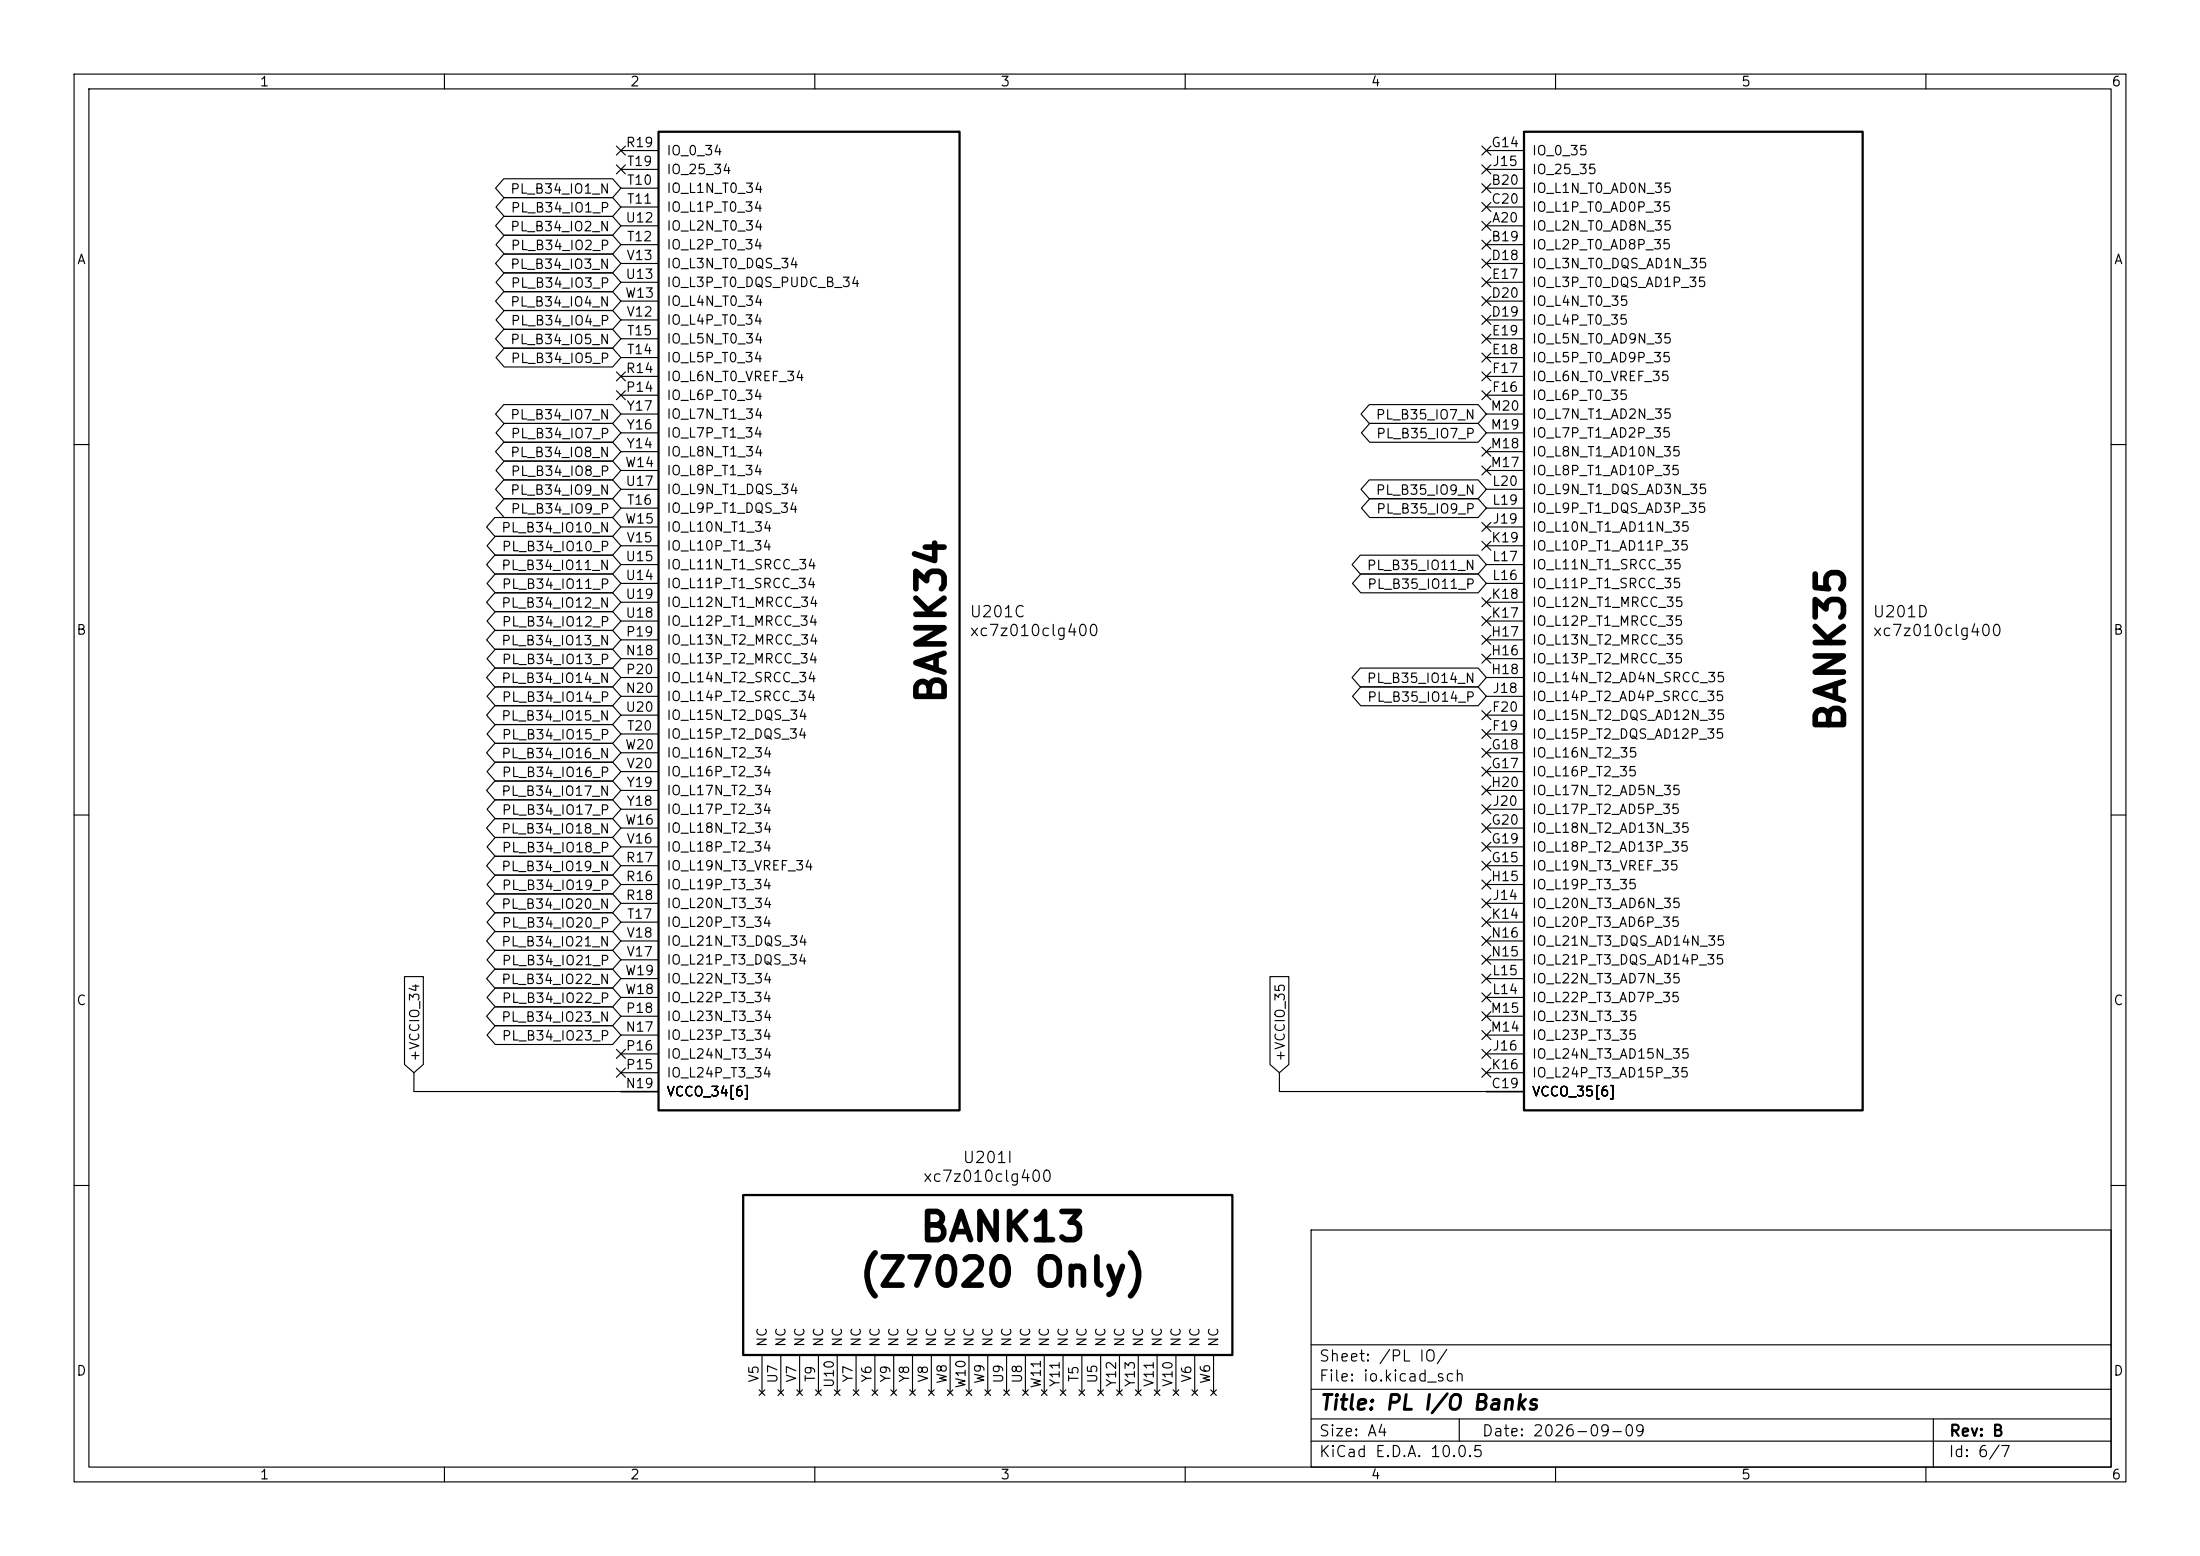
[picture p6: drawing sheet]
<svg xmlns="http://www.w3.org/2000/svg" width="297mm" height="210mm" viewBox="0 0 297 210" stroke-linecap="round" stroke-linejoin="round" font-family="sans-serif">
<g fill="none" stroke="#000" stroke-width=".15">
<path d="M10 10h277v190h-277zM12 12h273v186h-273zM60 10v2M83.2 19.7l1.2 1.2M84.4 19.7l-1.2 1.2M110 10v2M160 10v2M200.1 19.7l1.2 1.2M201.3 19.7l-1.2 1.2M210 10v2M260 10v2M68 39.4h14.7l1.1 1.2-1.1 1.3h-14.7l-1.1-1.3z"/>
<path d="M68 24.1h14.7l1.1 1.3-1.1 1.3h-14.7l-1.1-1.3zM68 34.3h14.7l1.1 1.3-1.1 1.2h-14.7l-1.1-1.2zM68 29.2h14.7l1.1 1.3-1.1 1.3h-14.7l-1.1-1.3zM68.1 36.8h14.6l1.1 1.3-1.1 1.3h-14.6l-1.1-1.3zM68.1 31.7h14.6l1.1 1.3-1.1 1.3h-14.6l-1.1-1.3zM68.1 26.7h14.6l1.1 1.2-1.1 1.3h-14.6l-1.1-1.3zM83.2 22.3l1.2 1.2M83.8 30.5h5.1M83.8 33h5.1M83.8 25.4h5.1M83.8 27.9h5.1M83.8 35.6h5.1"/>
<path d="M83.8 38.1h5.1M83.8 20.3h5.1M83.8 22.9h5.1M84.4 22.3l-1.2 1.2M200.1 27.3l1.2 1.2M200.1 24.8l1.2 1.2M200.1 35l1.2 1.2M200.1 32.4l1.2 1.2M200.1 29.9l1.2 1.2M200.1 37.5l1.2 1.2M200.1 22.3l1.2 1.2M200.7 30.5h5"/>
<path d="M200.7 33h5M200.7 25.4h5M200.7 27.9h5M200.7 35.6h5M200.7 38.1h5M200.7 20.3h5M200.7 22.9h5M201.3 27.3l-1.2 1.2M201.3 24.8l-1.2 1.2M201.3 35l-1.2 1.2M201.3 32.4l-1.2 1.2M201.3 29.9l-1.2 1.2"/>
<path d="M201.3 37.5l-1.2 1.2M201.3 22.3l-1.2 1.2M68 44.4h14.7l1.1 1.3-1.1 1.3h-14.7l-1.1-1.3zM68 54.6h14.7l1.1 1.3-1.1 1.3h-14.7l-1.1-1.3zM68 59.7h14.7l1.1 1.3-1.1 1.2h-14.7l-1.1-1.2zM68.1 47h14.6l1.1 1.3-1.1 1.2h-14.6l-1.1-1.2zM68.1 41.9h14.6l1.1 1.3-1.1 1.3h-14.6l-1.1-1.3zM68.1 57.1h14.6l1.1 1.3-1.1 1.3h-14.6l-1.1-1.3zM83.2 52.7l1.2 1.2M83.2 50.2l1.2 1.2M83.8 43.2h5.1M83.8 40.6h5.1"/>
<path d="M83.8 48.3h5.1M83.8 45.7h5.1M83.8 53.3h5.1M83.8 50.8h5.1M83.8 58.4h5.1M83.8 55.9h5.1M84.4 52.7l-1.2 1.2M84.4 50.2l-1.2 1.2M184.8 54.6h14.7l1.2 1.3-1.2 1.3h-14.7l-1.1-1.3zM184.9 57.1h14.6l1.2 1.3-1.2 1.3h-14.6l-1.1-1.3zM200.1 45.1l1.2 1.2M200.1 47.7l1.2 1.2"/>
<path d="M200.1 52.7l1.2 1.2M200.1 42.6l1.2 1.2M200.1 40l1.2 1.2M200.1 50.2l1.2 1.2M200.7 43.2h5M200.7 40.6h5M200.7 48.3h5M200.7 45.7h5M200.7 53.3h5M200.7 50.8h5M200.7 58.4h5M200.7 55.9h5"/>
<path d="M201.3 45.1l-1.2 1.2M201.3 47.7l-1.2 1.2M201.3 52.7l-1.2 1.2M201.3 42.6l-1.2 1.2M201.3 40l-1.2 1.2M201.3 50.2l-1.2 1.2M10 60h2M66.8 74.9h15.9l1.1 1.3-1.1 1.3h-15.9l-1.1-1.3zM66.8 69.8h15.9l1.1 1.3-1.1 1.3h-15.9l-1.1-1.3zM66.9 72.4h15.8l1.1 1.3-1.1 1.2h-15.8l-1.2-1.2zM66.9 77.5h15.8l1.1 1.2-1.1 1.3h-15.8l-1.2-1.3zM68 64.8h14.7l1.1 1.2-1.1 1.3h-14.7l-1.1-1.3z"/>
<path d="M68.1 62.2h14.6l1.1 1.3-1.1 1.3h-14.6l-1.1-1.3zM68.1 67.3h14.6l1.1 1.3-1.1 1.3h-14.6l-1.1-1.3zM83.8 71.1h5.1M83.8 73.7h5.1M83.8 78.7h5.1M83.8 76.2h5.1M83.8 68.6h5.1M83.8 66h5.1M83.8 63.5h5.1M83.8 61h5.1M183.6 74.9h15.9l1.2 1.3-1.2 1.3h-15.9l-1.1-1.3zM183.7 77.5h15.8l1.2 1.2-1.2 1.3h-15.8l-1.1-1.3z"/>
<path d="M184.8 64.8h14.7l1.2 1.2-1.2 1.3h-14.7l-1.1-1.3zM184.9 67.3h14.6l1.2 1.3-1.2 1.3h-14.6l-1.1-1.3zM200.1 70.5l1.2 1.2M200.1 62.9l1.2 1.2M200.1 73.1l1.2 1.2M200.1 60.4l1.2 1.2M200.7 71.1h5M200.7 73.7h5M200.7 78.7h5M200.7 76.2h5M200.7 68.6h5M200.7 66h5"/>
<path d="M200.7 63.5h5M200.7 61h5M201.3 70.5l-1.2 1.2M201.3 62.9l-1.2 1.2M201.3 73.1l-1.2 1.2M201.3 60.4l-1.2 1.2M285 60h2M66.8 95.2h15.9l1.1 1.3-1.1 1.3h-15.9l-1.1-1.3zM66.8 90.2h15.9l1.1 1.2-1.1 1.3h-15.9l-1.1-1.3zM66.8 85.1h15.9l1.1 1.3-1.1 1.2h-15.9l-1.1-1.2zM66.8 80h15.9l1.1 1.3-1.1 1.3h-15.9l-1.1-1.3zM66.9 82.5h15.8l1.1 1.3-1.1 1.3h-15.8l-1.2-1.3z"/>
<path d="M66.9 87.6h15.8l1.1 1.3-1.1 1.3h-15.8l-1.2-1.3zM66.9 97.8h15.8l1.1 1.3-1.1 1.2h-15.8l-1.2-1.2zM66.9 92.7h15.8l1.1 1.3-1.1 1.3h-15.8l-1.2-1.3zM83.8 99.1h5.1M83.8 96.5h5.1M83.8 88.9h5.1M83.8 86.4h5.1M83.8 91.4h5.1M83.8 94h5.1M83.8 83.8h5.1M83.8 81.3h5.1M183.6 90.2h15.9l1.2 1.2-1.2 1.3h-15.9l-1.1-1.3z"/>
<path d="M183.7 92.7h15.8l1.2 1.3-1.2 1.3h-15.8l-1.1-1.3zM200.1 85.8l1.2 1.2M200.1 88.3l1.2 1.2M200.1 80.7l1.2 1.2M200.1 83.2l1.2 1.2M200.1 95.9l1.2 1.2M200.1 98.5l1.2 1.2M200.7 99.1h5M200.7 96.5h5M200.7 88.9h5M200.7 86.4h5M200.7 91.4h5"/>
<path d="M200.7 94h5M200.7 83.8h5M200.7 81.3h5M201.3 85.8l-1.2 1.2M201.3 88.3l-1.2 1.2M201.3 80.7l-1.2 1.2M201.3 83.2l-1.2 1.2M201.3 95.9l-1.2 1.2M201.3 98.5l-1.2 1.2M10 110h2M66.8 115.6h15.9l1.1 1.2-1.1 1.3h-15.9l-1.1-1.3zM66.8 105.4h15.9l1.1 1.3-1.1 1.3h-15.9l-1.1-1.3z"/>
<path d="M66.8 110.5h15.9l1.1 1.3-1.1 1.2h-15.9l-1.1-1.2zM66.8 100.3h15.9l1.1 1.3-1.1 1.3h-15.9l-1.1-1.3zM66.9 118.1h15.8l1.1 1.3-1.1 1.3h-15.8l-1.2-1.3zM66.9 107.9h15.8l1.1 1.3-1.1 1.3h-15.8l-1.2-1.3zM66.9 113h15.8l1.1 1.3-1.1 1.3h-15.8l-1.2-1.3zM66.9 102.9h15.8l1.1 1.2-1.1 1.3h-15.8l-1.2-1.3zM83.8 116.8h5.1M83.8 104.1h5.1M83.8 101.6h5.1M83.8 114.3h5.1M83.8 111.8h5.1M83.8 119.4h5.1"/>
<path d="M83.8 106.7h5.1M83.8 109.2h5.1M200.1 113.7l1.2 1.2M200.1 116.2l1.2 1.2M200.1 111.2l1.2 1.2M200.1 118.8l1.2 1.2M200.1 108.6l1.2 1.2M200.1 103.5l1.2 1.2M200.1 101l1.2 1.2M200.1 106.1l1.2 1.2M200.7 116.8h5M200.7 104.1h5"/>
<path d="M200.7 101.6h5M200.7 114.3h5M200.7 111.8h5M200.7 119.4h5M200.7 106.7h5M200.7 109.2h5M201.3 113.7l-1.2 1.2M201.3 116.2l-1.2 1.2M201.3 111.2l-1.2 1.2M201.3 118.8l-1.2 1.2M201.3 108.6l-1.2 1.2M201.3 103.5l-1.2 1.2"/>
<path d="M201.3 101l-1.2 1.2M201.3 106.1l-1.2 1.2M285 110h2M54.6 131.8h2.6v11.9l-1.3 1.1-1.3-1.1zM66.8 130.8h15.9l1.1 1.3-1.1 1.3h-15.9l-1.1-1.3zM66.8 125.7h15.9l1.1 1.3-1.1 1.3h-15.9l-1.1-1.3zM66.8 120.6h15.9l1.1 1.3-1.1 1.3h-15.9l-1.1-1.3zM66.8 135.9h15.9l1.1 1.3-1.1 1.2h-15.9l-1.1-1.2zM66.9 128.3h15.8l1.1 1.2-1.1 1.3h-15.8l-1.2-1.3zM66.9 123.2h15.8l1.1 1.3-1.1 1.2h-15.8l-1.2-1.2zM66.9 133.3h15.8l1.1 1.3-1.1 1.3h-15.8l-1.2-1.3zM66.9 138.4h15.8l1.1 1.3-1.1 1.3h-15.8l-1.2-1.3z"/>
<path d="M83.8 121.9h5.1M83.8 124.5h5.1M83.8 134.6h5.1M83.8 132.1h5.1M83.8 139.7h5.1M83.8 137.2h5.1M83.8 129.5h5.1M83.8 127h5.1M171.4 131.8h2.6v11.9l-1.3 1.1-1.3-1.1zM200.1 121.3l1.2 1.2M200.1 134l1.2 1.2M200.1 136.6l1.2 1.2"/>
<path d="M200.1 128.9l1.2 1.2M200.1 126.4l1.2 1.2M200.1 123.9l1.2 1.2M200.1 131.5l1.2 1.2M200.1 139.1l1.2 1.2M200.7 121.9h5M200.7 124.5h5M200.7 134.6h5M200.7 132.1h5M200.7 139.7h5M200.7 137.2h5M200.7 129.5h5"/>
<path d="M200.7 127h5M201.3 121.3l-1.2 1.2M201.3 134l-1.2 1.2M201.3 136.6l-1.2 1.2M201.3 128.9l-1.2 1.2M201.3 126.4l-1.2 1.2M201.3 123.9l-1.2 1.2M201.3 131.5l-1.2 1.2M201.3 139.1l-1.2 1.2M55.9 144.8v2.5h33M83.2 141.6l1.2 1.2M83.2 144.2l1.2 1.2"/>
<path d="M83.8 142.2h5.1M83.8 144.8h5.1M84.4 141.6l-1.2 1.2M84.4 144.2l-1.2 1.2M172.7 144.8v2.5h33M200.1 144.2l1.2 1.2M200.1 141.6l1.2 1.2M200.7 142.2h5M200.7 144.8h5M201.3 144.2l-1.2 1.2M201.3 141.6l-1.2 1.2M10 160h2"/>
<path d="M177 166h108v32h-108zM285 160h2M60 198v2M102.5 187.6l.8 .7M102.9 182.9v5.1M103.3 187.6l-.8 .7M105 187.6l.8 .7M105.4 182.9v5.1M105.8 187.6l-.8 .7M107.6 187.6l.7 .7M107.9 182.9v5.1M108.3 187.6l-.7 .7"/>
<path d="M110 198v2M110.1 187.6l.8 .7M110.5 182.9v5.1M110.9 187.6l-.8 .7M112.6 187.6l.8 .7M113 182.9v5.1M113.4 187.6l-.8 .7M115.2 187.6l.8 .7M115.6 182.9v5.1M116 187.6l-.8 .7M117.7 187.6l.8 .7M118.1 182.9v5.1"/>
<path d="M118.5 187.6l-.8 .7M120.3 187.6l.7 .7M120.6 182.9v5.1M121 187.6l-.7 .7M122.8 187.6l.8 .7M123.2 182.9v5.1M123.6 187.6l-.8 .7M125.3 187.6l.8 .7M125.7 182.9v5.1M126.1 187.6l-.8 .7M127.9 187.6l.8 .7M128.3 182.9v5.1"/>
<path d="M128.7 187.6l-.8 .7M130.4 187.6l.8 .7M130.8 182.9v5.1M131.2 187.6l-.8 .7M133 187.6l.7 .7M133.3 182.9v5.1M133.7 187.6l-.7 .7M135.5 187.6l.8 .7M135.9 182.9v5.1M136.3 187.6l-.8 .7M138 187.6l.8 .7M138.4 182.9v5.1"/>
<path d="M138.8 187.6l-.8 .7M140.6 187.6l.8 .7M141 182.9v5.1M141.4 187.6l-.8 .7M143.1 187.6l.8 .7M143.5 182.9v5.1M143.9 187.6l-.8 .7M145.7 187.6l.7 .7M146 182.9v5.1M146.4 187.6l-.7 .7M148.2 187.6l.8 .7M148.6 182.9v5.1"/>
<path d="M149 187.6l-.8 .7M150.7 187.6l.8 .7M151.1 182.9v5.1M151.5 187.6l-.8 .7M153.3 187.6l.8 .7M153.7 182.9v5.1M154.1 187.6l-.8 .7M155.8 187.6l.8 .7M156.2 182.9v5.1M156.6 187.6l-.8 .7M158.4 187.6l.7 .7M158.7 182.9v5.1"/>
<path d="M159.1 187.6l-.7 .7M160 198v2M160.9 187.6l.8 .7M161.3 182.9v5.1M161.7 187.6l-.8 .7M163.4 187.6l.8 .7M163.8 182.9v5.1M164.2 187.6l-.8 .7M177 194.5h108M177 191.5h108M177 187.5h108M177 181.5h108"/>
<path d="M197 191.5v3M210 198v2M260 198v2M261 191.5v6.5"/>
</g>
<path d="M88.9 17.8h40.6v132.1h-40.6zM205.7 17.8h45.8v132.1h-45.8zM100.3 161.3h66.1v21.6h-66.1z" fill="none" stroke="#000" stroke-width=".3"/>
<g font-size="3.8">
<text x="128.6" y="95.3" transform="rotate(-90 128.6 95.3)">BANK34</text>
<text x="250" y="99.1" transform="rotate(-90 250 99.1)">BANK35</text>
<text x="123.9" y="168.5">BANK13</text>
<text x="115.8" y="174.6">(Z7020 Only)</text>
</g>
<text font-size="2" x="178" y="190.8">Title: PL I/O Banks</text>
<g font-size="1.5">
<text x="130.8" y="83.7">U201C</text>
<text x="252.7" y="83.7">U201D</text>
<text x="130.8" y="86.2">xc7z010clg400</text>
<text x="252.7" y="86.2">xc7z010clg400</text>
<text x="124.5" y="159.9">xc7z010clg400</text>
<text x="129.9" y="157.4">U201I</text>
<text x="178" y="184.1">Sheet: /PL IO/</text>
<text x="178" y="186.8">File: io.kicad_sch</text>
<text x="178" y="197">KiCad E.D.A. 10.0.5</text>
<text x="178" y="194.2">Size: A4</text>
<text x="200" y="194.2">Date: 2026-09-09</text>
<text x="263" y="197">Id: 6/7</text>
<text x="263" y="194.2">Rev: B</text>
</g>
<g font-size="1.3">
<text x="35" y="12">1</text>
<text x="85" y="12">2</text>
<text x="135" y="12">3</text>
<text x="185" y="12">4</text>
<text x="235" y="12">5</text>
<text x="285" y="12">6</text>
<text x="84.4" y="20.2">R19</text>
<text x="84.5" y="22.7">T19</text>
<text x="89.9" y="21.3">IO_0_34</text>
<text x="89.9" y="23.8">IO_25_34</text>
<text x="201.2" y="20.2">G14</text>
<text x="201.4" y="22.7">J15</text>
<text x="206.7" y="21.3">IO_0_35</text>
<text x="206.7" y="23.8">IO_25_35</text>
<text x="68.8" y="26.5">PL_B34_IO1_N</text>
<text x="68.9" y="29">PL_B34_IO1_P</text>
<text x="84.5" y="25.3">T10</text>
<text x="84.5" y="27.8">T11</text>
<text x="89.9" y="26.4">IO_L1N_T0_34</text>
<text x="89.9" y="28.9">IO_L1P_T0_34</text>
<text x="201.2" y="25.3">B20</text>
<text x="201.2" y="27.8">C20</text>
<text x="206.7" y="26.4">IO_L1N_T0_AD0N_35</text>
<text x="206.7" y="28.9">IO_L1P_T0_AD0P_35</text>
<text x="10.3" y="36">A</text>
<text x="68.8" y="31.5">PL_B34_IO2_N</text>
<text x="68.9" y="34.1">PL_B34_IO2_P</text>
<text x="84.4" y="30.3">U12</text>
<text x="84.5" y="35.4">V13</text>
<text x="84.5" y="32.9">T12</text>
<text x="89.9" y="34">IO_L2P_T0_34</text>
<text x="89.9" y="31.4">IO_L2N_T0_34</text>
<text x="201.2" y="32.9">B19</text>
<text x="201.2" y="35.4">D18</text>
<text x="201.3" y="30.3">A20</text>
<text x="206.7" y="31.4">IO_L2N_T0_AD8N_35</text>
<text x="206.7" y="34">IO_L2P_T0_AD8P_35</text>
<text x="285.3" y="36">A</text>
<text x="68.8" y="41.7">PL_B34_IO4_N</text>
<text x="68.8" y="36.6">PL_B34_IO3_N</text>
<text x="68.9" y="39.2">PL_B34_IO3_P</text>
<text x="84.3" y="40.5">W13</text>
<text x="84.4" y="38">U13</text>
<text x="89.9" y="39.1">IO_L3P_T0_DQS_PUDC_B_34</text>
<text x="89.9" y="36.5">IO_L3N_T0_DQS_34</text>
<text x="89.9" y="41.6">IO_L4N_T0_34</text>
<text x="201.2" y="40.5">D20</text>
<text x="201.3" y="38">E17</text>
<text x="206.7" y="36.5">IO_L3N_T0_DQS_AD1N_35</text>
<text x="206.7" y="41.6">IO_L4N_T0_35</text>
<text x="206.7" y="39.1">IO_L3P_T0_DQS_AD1P_35</text>
<text x="68.8" y="46.8">PL_B34_IO5_N</text>
<text x="68.9" y="44.2">PL_B34_IO4_P</text>
<text x="84.5" y="43">V12</text>
<text x="84.5" y="45.6">T15</text>
<text x="89.9" y="46.7">IO_L5N_T0_34</text>
<text x="89.9" y="44.1">IO_L4P_T0_34</text>
<text x="201.2" y="43">D19</text>
<text x="201.3" y="45.6">E19</text>
<text x="206.7" y="44.1">IO_L4P_T0_35</text>
<text x="206.7" y="46.7">IO_L5N_T0_AD9N_35</text>
<text x="68.9" y="49.3">PL_B34_IO5_P</text>
<text x="84.4" y="53.2">P14</text>
<text x="84.4" y="50.7">R14</text>
<text x="84.5" y="48.1">T14</text>
<text x="89.9" y="51.8">IO_L6N_T0_VREF_34</text>
<text x="89.9" y="49.2">IO_L5P_T0_34</text>
<text x="201.3" y="48.1">E18</text>
<text x="201.3" y="53.2">F16</text>
<text x="201.3" y="50.7">F17</text>
<text x="206.7" y="49.2">IO_L5P_T0_AD9P_35</text>
<text x="206.7" y="51.8">IO_L6N_T0_VREF_35</text>
<text x="68.8" y="56.9">PL_B34_IO7_N</text>
<text x="68.9" y="59.5">PL_B34_IO7_P</text>
<text x="84.5" y="58.3">Y16</text>
<text x="84.5" y="55.7">Y17</text>
<text x="89.9" y="54.3">IO_L6P_T0_34</text>
<text x="89.9" y="59.4">IO_L7P_T1_34</text>
<text x="89.9" y="56.8">IO_L7N_T1_34</text>
<text x="185.6" y="56.9">PL_B35_IO7_N</text>
<text x="185.7" y="59.5">PL_B35_IO7_P</text>
<text x="201.1" y="58.3">M19</text>
<text x="201.1" y="55.7">M20</text>
<text x="206.7" y="54.3">IO_L6P_T0_35</text>
<text x="206.7" y="59.4">IO_L7P_T1_AD2P_35</text>
<text x="206.7" y="56.8">IO_L7N_T1_AD2N_35</text>
<text x="68.8" y="62">PL_B34_IO8_N</text>
<text x="68.9" y="64.6">PL_B34_IO8_P</text>
<text x="84.3" y="63.4">W14</text>
<text x="84.4" y="65.9">U17</text>
<text x="84.5" y="60.8">Y14</text>
<text x="89.9" y="64.5">IO_L8P_T1_34</text>
<text x="89.9" y="61.9">IO_L8N_T1_34</text>
<text x="201.1" y="63.4">M17</text>
<text x="201.1" y="60.8">M18</text>
<text x="201.3" y="65.9">L20</text>
<text x="206.7" y="64.5">IO_L8P_T1_AD10P_35</text>
<text x="206.7" y="61.9">IO_L8N_T1_AD10N_35</text>
<text x="68.8" y="67.1">PL_B34_IO9_N</text>
<text x="68.9" y="69.6">PL_B34_IO9_P</text>
<text x="84.3" y="71">W15</text>
<text x="84.5" y="68.4">T16</text>
<text x="89.9" y="69.5">IO_L9P_T1_DQS_34</text>
<text x="89.9" y="67">IO_L9N_T1_DQS_34</text>
<text x="185.6" y="67.1">PL_B35_IO9_N</text>
<text x="185.7" y="69.6">PL_B35_IO9_P</text>
<text x="201.3" y="68.4">L19</text>
<text x="201.4" y="71">J19</text>
<text x="206.7" y="69.5">IO_L9P_T1_DQS_AD3P_35</text>
<text x="206.7" y="67">IO_L9N_T1_DQS_AD3N_35</text>
<text x="67.6" y="77.3">PL_B34_IO11_N</text>
<text x="67.6" y="72.2">PL_B34_IO10_N</text>
<text x="67.6" y="74.7">PL_B34_IO10_P</text>
<text x="84.4" y="76.1">U15</text>
<text x="84.5" y="73.5">V15</text>
<text x="89.9" y="77.2">IO_L11N_T1_SRCC_34</text>
<text x="89.9" y="74.6">IO_L10P_T1_34</text>
<text x="89.9" y="72.1">IO_L10N_T1_34</text>
<text x="184.4" y="77.3">PL_B35_IO11_N</text>
<text x="201.2" y="73.5">K19</text>
<text x="201.3" y="76.1">L17</text>
<text x="206.7" y="72.1">IO_L10N_T1_AD11N_35</text>
<text x="206.7" y="74.6">IO_L10P_T1_AD11P_35</text>
<text x="206.7" y="77.2">IO_L11N_T1_SRCC_35</text>
<text x="67.6" y="82.3">PL_B34_IO12_N</text>
<text x="67.6" y="79.8">PL_B34_IO11_P</text>
<text x="84.4" y="78.6">U14</text>
<text x="84.4" y="83.7">U18</text>
<text x="84.4" y="81.1">U19</text>
<text x="89.9" y="79.7">IO_L11P_T1_SRCC_34</text>
<text x="89.9" y="82.2">IO_L12N_T1_MRCC_34</text>
<text x="184.5" y="79.8">PL_B35_IO11_P</text>
<text x="201.2" y="83.7">K17</text>
<text x="201.2" y="81.1">K18</text>
<text x="201.3" y="78.6">L16</text>
<text x="206.7" y="82.2">IO_L12N_T1_MRCC_35</text>
<text x="206.7" y="79.7">IO_L11P_T1_SRCC_35</text>
<text x="10.2" y="86">B</text>
<text x="67.6" y="87.4">PL_B34_IO13_N</text>
<text x="67.6" y="84.9">PL_B34_IO12_P</text>
<text x="67.6" y="90">PL_B34_IO13_P</text>
<text x="84.4" y="88.8">N18</text>
<text x="84.4" y="86.2">P19</text>
<text x="89.9" y="89.9">IO_L13P_T2_MRCC_34</text>
<text x="89.9" y="87.3">IO_L13N_T2_MRCC_34</text>
<text x="89.9" y="84.8">IO_L12P_T1_MRCC_34</text>
<text x="201.2" y="88.8">H16</text>
<text x="201.2" y="86.2">H17</text>
<text x="206.7" y="89.9">IO_L13P_T2_MRCC_35</text>
<text x="206.7" y="87.3">IO_L13N_T2_MRCC_35</text>
<text x="206.7" y="84.8">IO_L12P_T1_MRCC_35</text>
<text x="285.2" y="86">B</text>
<text x="67.6" y="92.5">PL_B34_IO14_N</text>
<text x="67.6" y="95">PL_B34_IO14_P</text>
<text x="84.4" y="93.8">N20</text>
<text x="84.4" y="91.3">P20</text>
<text x="89.9" y="94.9">IO_L14P_T2_SRCC_34</text>
<text x="89.9" y="92.4">IO_L14N_T2_SRCC_34</text>
<text x="184.4" y="92.5">PL_B35_IO14_N</text>
<text x="184.5" y="95">PL_B35_IO14_P</text>
<text x="201.2" y="91.3">H18</text>
<text x="201.4" y="93.8">J18</text>
<text x="206.7" y="92.4">IO_L14N_T2_AD4N_SRCC_35</text>
<text x="206.7" y="94.9">IO_L14P_T2_AD4P_SRCC_35</text>
<text x="67.6" y="97.6">PL_B34_IO15_N</text>
<text x="67.6" y="100.1">PL_B34_IO15_P</text>
<text x="84.3" y="101.5">W20</text>
<text x="84.4" y="96.4">U20</text>
<text x="84.5" y="98.9">T20</text>
<text x="89.9" y="100">IO_L15P_T2_DQS_34</text>
<text x="89.9" y="97.5">IO_L15N_T2_DQS_34</text>
<text x="201.2" y="101.5">G18</text>
<text x="201.3" y="98.9">F19</text>
<text x="201.3" y="96.4">F20</text>
<text x="206.7" y="100">IO_L15P_T2_DQS_AD12P_35</text>
<text x="206.7" y="97.5">IO_L15N_T2_DQS_AD12N_35</text>
<text x="67.6" y="107.7">PL_B34_IO17_N</text>
<text x="67.6" y="102.7">PL_B34_IO16_N</text>
<text x="67.6" y="105.2">PL_B34_IO16_P</text>
<text x="84.5" y="104">V20</text>
<text x="84.5" y="106.5">Y19</text>
<text x="89.9" y="105.1">IO_L16P_T2_34</text>
<text x="89.9" y="102.6">IO_L16N_T2_34</text>
<text x="89.9" y="107.6">IO_L17N_T2_34</text>
<text x="201.2" y="106.5">H20</text>
<text x="201.2" y="104">G17</text>
<text x="206.7" y="105.1">IO_L16P_T2_35</text>
<text x="206.7" y="102.6">IO_L16N_T2_35</text>
<text x="206.7" y="107.6">IO_L17N_T2_AD5N_35</text>
<text x="67.6" y="112.8">PL_B34_IO18_N</text>
<text x="67.6" y="110.3">PL_B34_IO17_P</text>
<text x="84.3" y="111.6">W16</text>
<text x="84.5" y="109.1">Y18</text>
<text x="89.9" y="112.7">IO_L18N_T2_34</text>
<text x="89.9" y="110.2">IO_L17P_T2_34</text>
<text x="201.2" y="111.6">G20</text>
<text x="201.4" y="109.1">J20</text>
<text x="206.7" y="112.7">IO_L18N_T2_AD13N_35</text>
<text x="206.7" y="110.2">IO_L17P_T2_AD5P_35</text>
<text x="67.6" y="117.9">PL_B34_IO19_N</text>
<text x="67.6" y="115.4">PL_B34_IO18_P</text>
<text x="84.4" y="119.2">R16</text>
<text x="84.4" y="116.7">R17</text>
<text x="84.5" y="114.2">V16</text>
<text x="89.9" y="117.8">IO_L19N_T3_VREF_34</text>
<text x="89.9" y="115.3">IO_L18P_T2_34</text>
<text x="201.2" y="119.2">H15</text>
<text x="201.2" y="116.7">G15</text>
<text x="201.2" y="114.2">G19</text>
<text x="206.7" y="117.8">IO_L19N_T3_VREF_35</text>
<text x="206.7" y="115.3">IO_L18P_T2_AD13P_35</text>
<text x="67.6" y="123">PL_B34_IO20_N</text>
<text x="67.6" y="120.4">PL_B34_IO19_P</text>
<text x="67.6" y="125.5">PL_B34_IO20_P</text>
<text x="84.4" y="121.8">R18</text>
<text x="84.5" y="124.3">T17</text>
<text x="89.9" y="120.3">IO_L19P_T3_34</text>
<text x="89.9" y="122.9">IO_L20N_T3_34</text>
<text x="89.9" y="125.4">IO_L20P_T3_34</text>
<text x="201.2" y="124.3">K14</text>
<text x="201.4" y="121.8">J14</text>
<text x="206.7" y="120.3">IO_L19P_T3_35</text>
<text x="206.7" y="122.9">IO_L20N_T3_AD6N_35</text>
<text x="206.7" y="125.4">IO_L20P_T3_AD6P_35</text>
<text x="67.6" y="128.1">PL_B34_IO21_N</text>
<text x="67.6" y="130.6">PL_B34_IO21_P</text>
<text x="84.3" y="131.9">W19</text>
<text x="84.5" y="129.4">V17</text>
<text x="84.5" y="126.9">V18</text>
<text x="89.9" y="130.5">IO_L21P_T3_DQS_34</text>
<text x="89.9" y="128">IO_L21N_T3_DQS_34</text>
<text x="201.2" y="129.4">N15</text>
<text x="201.2" y="126.9">N16</text>
<text x="201.3" y="131.9">L15</text>
<text x="206.7" y="130.5">IO_L21P_T3_DQS_AD14P_35</text>
<text x="206.7" y="128">IO_L21N_T3_DQS_AD14N_35</text>
<text x="10.2" y="136">C</text>
<text x="67.6" y="133.1">PL_B34_IO22_N</text>
<text x="67.6" y="135.7">PL_B34_IO22_P</text>
<text x="84.3" y="134.5">W18</text>
<text x="84.4" y="137">P18</text>
<text x="89.9" y="135.6">IO_L22P_T3_34</text>
<text x="89.9" y="133">IO_L22N_T3_34</text>
<text x="201.1" y="137">M15</text>
<text x="201.3" y="134.5">L14</text>
<text x="206.7" y="135.6">IO_L22P_T3_AD7P_35</text>
<text x="206.7" y="133">IO_L22N_T3_AD7N_35</text>
<text x="285.2" y="136">C</text>
<text x="56.9" y="143.4" transform="rotate(-90 56.9 143.4)">+VCCIO_34</text>
<text x="67.6" y="138.2">PL_B34_IO23_N</text>
<text x="67.6" y="140.8">PL_B34_IO23_P</text>
<text x="84.4" y="139.6">N17</text>
<text x="84.4" y="142.1">P16</text>
<text x="89.9" y="140.7">IO_L23P_T3_34</text>
<text x="89.9" y="143.2">IO_L24N_T3_34</text>
<text x="89.9" y="138.1">IO_L23N_T3_34</text>
<text x="173.8" y="143.4" transform="rotate(-90 173.8 143.4)">+VCCIO_35</text>
<text x="201.1" y="139.6">M14</text>
<text x="201.4" y="142.1">J16</text>
<text x="206.7" y="143.2">IO_L24N_T3_AD15N_35</text>
<text x="206.7" y="140.7">IO_L23P_T3_35</text>
<text x="206.7" y="138.1">IO_L23N_T3_35</text>
<text x="84.4" y="147.2">N19</text>
<text x="84.4" y="144.6">P15</text>
<text x="89.9" y="148.3">VCCO_34[6]</text>
<text x="89.9" y="145.7">IO_L24P_T3_34</text>
<text x="201.2" y="147.2">C19</text>
<text x="201.2" y="144.6">K16</text>
<text x="206.7" y="148.3">VCCO_35[6]</text>
<text x="206.7" y="145.7">IO_L24P_T3_AD15P_35</text>
<text x="10.2" y="186">D</text>
<text x="103.8" y="181.9" transform="rotate(-90 103.8 181.9)">NC</text>
<text x="106.4" y="181.9" transform="rotate(-90 106.4 181.9)">NC</text>
<text x="108.9" y="181.9" transform="rotate(-90 108.9 181.9)">NC</text>
<text x="111.5" y="181.9" transform="rotate(-90 111.5 181.9)">NC</text>
<text x="114" y="181.9" transform="rotate(-90 114 181.9)">NC</text>
<text x="116.5" y="181.9" transform="rotate(-90 116.5 181.9)">NC</text>
<text x="119.1" y="181.9" transform="rotate(-90 119.1 181.9)">NC</text>
<text x="121.6" y="181.9" transform="rotate(-90 121.6 181.9)">NC</text>
<text x="124.2" y="181.9" transform="rotate(-90 124.2 181.9)">NC</text>
<text x="126.7" y="181.9" transform="rotate(-90 126.7 181.9)">NC</text>
<text x="129.2" y="181.9" transform="rotate(-90 129.2 181.9)">NC</text>
<text x="131.8" y="181.9" transform="rotate(-90 131.8 181.9)">NC</text>
<text x="134.3" y="181.9" transform="rotate(-90 134.3 181.9)">NC</text>
<text x="136.9" y="181.9" transform="rotate(-90 136.9 181.9)">NC</text>
<text x="139.4" y="181.9" transform="rotate(-90 139.4 181.9)">NC</text>
<text x="141.9" y="181.9" transform="rotate(-90 141.9 181.9)">NC</text>
<text x="144.5" y="181.9" transform="rotate(-90 144.5 181.9)">NC</text>
<text x="147" y="181.9" transform="rotate(-90 147 181.9)">NC</text>
<text x="149.6" y="181.9" transform="rotate(-90 149.6 181.9)">NC</text>
<text x="152.1" y="181.9" transform="rotate(-90 152.1 181.9)">NC</text>
<text x="154.6" y="181.9" transform="rotate(-90 154.6 181.9)">NC</text>
<text x="157.2" y="181.9" transform="rotate(-90 157.2 181.9)">NC</text>
<text x="159.7" y="181.9" transform="rotate(-90 159.7 181.9)">NC</text>
<text x="162.3" y="181.9" transform="rotate(-90 162.3 181.9)">NC</text>
<text x="164.8" y="181.9" transform="rotate(-90 164.8 181.9)">NC</text>
<text x="285.2" y="186">D</text>
<text x="102.7" y="186.7" transform="rotate(-90 102.7 186.7)">V5</text>
<text x="105.3" y="186.8" transform="rotate(-90 105.3 186.8)">U7</text>
<text x="107.8" y="186.7" transform="rotate(-90 107.8 186.7)">V7</text>
<text x="110.4" y="186.6" transform="rotate(-90 110.4 186.6)">T9</text>
<text x="112.9" y="187.4" transform="rotate(-90 112.9 187.4)">U10</text>
<text x="115.4" y="186.7" transform="rotate(-90 115.4 186.7)">Y7</text>
<text x="118" y="186.7" transform="rotate(-90 118 186.7)">Y6</text>
<text x="120.5" y="186.7" transform="rotate(-90 120.5 186.7)">Y9</text>
<text x="123.1" y="186.7" transform="rotate(-90 123.1 186.7)">Y8</text>
<text x="125.6" y="186.7" transform="rotate(-90 125.6 186.7)">V8</text>
<text x="128.1" y="186.9" transform="rotate(-90 128.1 186.9)">W8</text>
<text x="130.7" y="187.5" transform="rotate(-90 130.7 187.5)">W10</text>
<text x="133.2" y="186.9" transform="rotate(-90 133.2 186.9)">W9</text>
<text x="135.8" y="186.8" transform="rotate(-90 135.8 186.8)">U9</text>
<text x="138.3" y="186.8" transform="rotate(-90 138.3 186.8)">U8</text>
<text x="140.8" y="187.5" transform="rotate(-90 140.8 187.5)">W11</text>
<text x="143.4" y="187.3" transform="rotate(-90 143.4 187.3)">Y11</text>
<text x="145.9" y="186.6" transform="rotate(-90 145.9 186.6)">T5</text>
<text x="148.5" y="186.8" transform="rotate(-90 148.5 186.8)">U5</text>
<text x="151" y="187.3" transform="rotate(-90 151 187.3)">Y12</text>
<text x="153.5" y="187.3" transform="rotate(-90 153.5 187.3)">Y13</text>
<text x="156.1" y="187.3" transform="rotate(-90 156.1 187.3)">V11</text>
<text x="158.6" y="187.3" transform="rotate(-90 158.6 187.3)">V10</text>
<text x="161.2" y="186.7" transform="rotate(-90 161.2 186.7)">V6</text>
<text x="163.7" y="186.9" transform="rotate(-90 163.7 186.9)">W6</text>
<text x="35" y="200">1</text>
<text x="85" y="200">2</text>
<text x="135" y="200">3</text>
<text x="185" y="200">4</text>
<text x="235" y="200">5</text>
<text x="285" y="200">6</text>
</g>
</svg>
